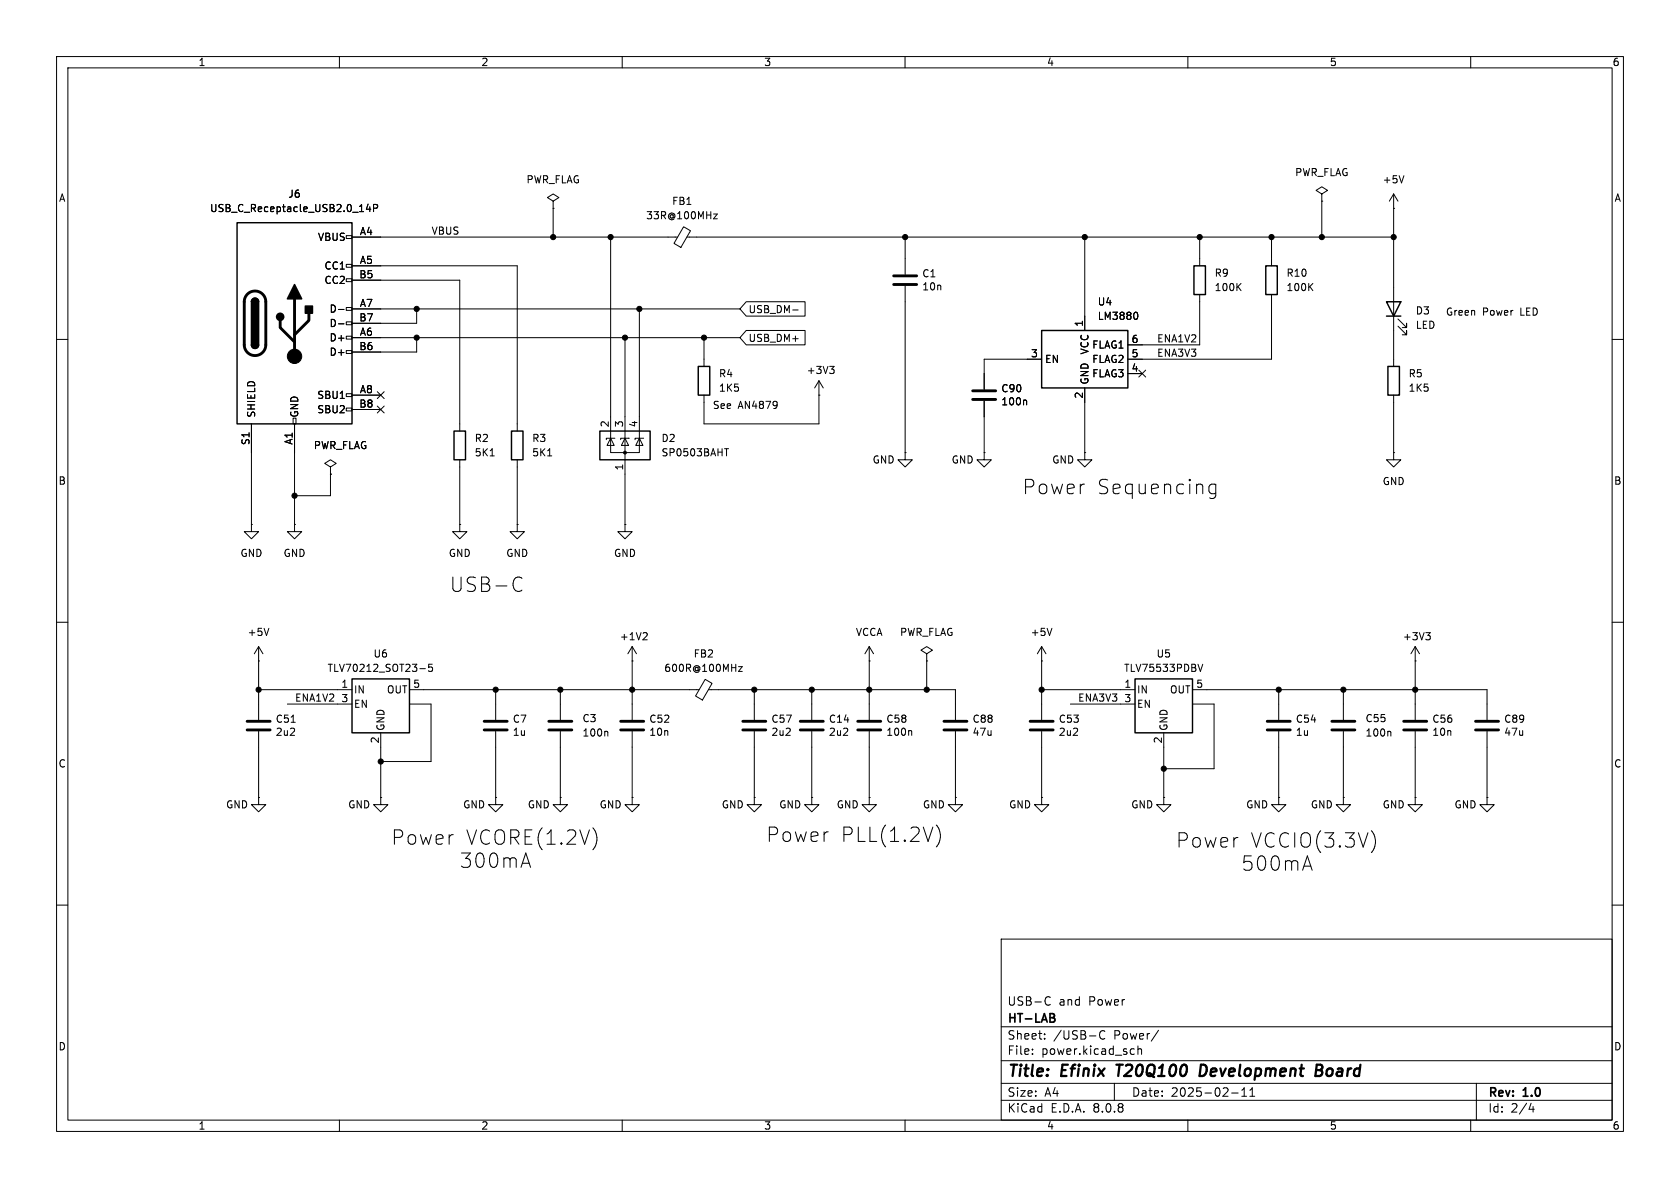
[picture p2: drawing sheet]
<svg xmlns="http://www.w3.org/2000/svg" width="297mm" height="210mm" viewBox="0 0 297 210" stroke-linecap="round" stroke-linejoin="round" font-family="sans-serif">
<g fill="none" stroke="#000" stroke-width=".18">
<path d="M10 10h277v190h-277zM12 12h273v186h-273zM60 10v2M110 10v2M160 10v2M210 10v2M260 10v2M65.1 36.1l-.3 .9h.8M65.4 36.6v.8M66 36.8l.6-.1 .2-.1-.1-.3-.7-.2v1.3M97.8 35.6l1-.7-1-.6-1 .6 1 .7v1.2M97.8 36.8h.1"/>
<path d="M97.8 36.8v5.1M126.1 37.8h.7l-.7 .9h.7M233.7 34.3l1-.6-1-.7-1 .7 1 .6v1.3M233.7 35.6h.1M233.7 35.6v6.3M246.4 36.8h.1M246.4 34.3v30.5M246.4 34.3l-.8 1.3M246.4 34.3l.7 1.3M248.2 31.1l-.4 1.2M59.8 54.7h1M59.8 57.2h1"/>
<path d="M61.2 59.4h1v.5h-1zM61.2 56.9h1v.5h-1zM61.2 54.4h1v.5h-1zM61.2 49.3h1v.5h-1zM61.2 46.7h1v.5h-1zM61.2 41.7h1v.5h-1zM62.2 49.5h19.1v26.7M62.2 47h29.2v29.2M62.2 41.9h57.6M62.2 59.7h68.6M62.2 54.6h68.6M73.7 59.7v2.5h-11.5"/>
<path d="M73.7 54.6v2.6h-11.5M107.9 41.9v35.6M110.5 59.7v33M113 54.6v22.9M120.9 40.1l1.2 .7-1.7 2.9-1.2-.7zM121.4 41.9h125M124.5 59.7v5.1M131.9 53.3h10.4v2.6h-10.4l-1.1-1.3zM131.9 58.4h10.4v2.6h-10.4l-1.1-1.3zM140.1 54.8h1M160 41.9v6.6M160 50.5v29.5"/>
<path d="M191.8 41.9v16.5M200.8 55.2a.79 .79 0 0 1 0 1.3M212.1 41.9v5.1M212.1 52.1v8.9h-12.7M218.9 50.7l.5 .7M219.4 50.1l-.7 .7M224.8 41.9v5.1M224.8 52.1v11.4h-25.4M231.6 50.7l.5 .7M232.1 50.1l-.7 .7M247.1 57.7l1.6 1.5v-.8v.8h-.8M247.1 56.4l1.6 1.5v-.7v.7h-.8"/>
<path d="M10 60h2M44.4 74.9v17.8M51.8 73.9h.5v1h-.5zM52.1 74.9v17.8M61.2 72.1h1v.5h-1zM61.2 69.6h1v.5h-1zM61.2 62h1v.5h-1zM62.2 69.9h5.1M62.2 72.4h5.1M66.7 69.2l1.2 1.3M66.7 71.8l1.2 1.2M67.9 69.2l-1.2 1.3"/>
<path d="M67.9 71.8l-1.2 1.2M107.9 77.5v2.5h5.1v-2.5M107.9 77.5l.7 1.2h-1.3zM108.7 77.5h-1.5v.2M110.5 77.5l.6 1.2h-1.2zM111.3 77.5h-1.6v.2M113 77.5l.7 1.2h-1.3zM113.8 77.5h-1.5v.2M128.1 79.3h.7M144.8 69.9h.1M144.8 67.3v7.6h-20.3v-5M144.8 67.3l-.8 1.3"/>
<path d="M144.8 67.3l.7 1.3M146.7 64.8h.8l-.5 .4M147.2 65.2l.3 .3v.3l-.3 .2M174 70.9v9.1M181.3 70.7l.2 .2v.7M184.1 63.5h-10.1v5.3M191.8 68.6v11.4M199.4 66h2.5M201.3 65.4l1.2 1.2M202.5 65.4l-1.2 1.2M246.4 69.9v10.1M285 60h2"/>
<path d="M44.4 92.7v1.3h1.3l-1.3 1.3-1.2-1.3h1.2M44.4 92.7h.1M52.1 92.7v1.3h1.2l-1.2 1.3-1.3-1.3h1.3M52.1 92.7h.1M58.4 82.6l1-.7-1-.6-1 .6 1 .7v1.2M58.4 83.8h.1M58.4 83.8v3.8h-6.3M81.3 92.7v1.3h1.2l-1.2 1.3-1.3-1.3h1.3M81.3 92.7h.1M81.3 81.3v11.4M86.7 80.6h.7M91.4 92.7v1.3h1.3l-1.3 1.3-1.2-1.3h1.2"/>
<path d="M91.4 92.7h.1M91.4 81.3v11.4M96.8 80.6h.7M110.5 92.7v1.3h1.3l-1.3 1.3-1.3-1.3h1.3M110.5 92.7h.1M160 80v1.3h1.3l-1.3 1.3-1.3-1.3h1.3M160 80h.1M174 80v1.3h1.3l-1.3 1.3-1.3-1.3h1.3M174 80h.1M191.8 80v1.3h1.2l-1.2 1.3-1.3-1.3h1.3M191.8 80h.1M214.9 85.6v2a.69 .69 0 0 1-1.1 .4"/>
<path d="M214.9 85.7l-.7-.1-.5 .5v.7l.3 .4 .2 .1 .7-.1M246.4 80v1.3h1.2l-1.2 1.3-1.3-1.3h1.3M246.4 80h.1M10 110h2M45.7 116.8h.1M45.7 114.3l-.7 1.3M45.7 114.3v13M45.7 114.3l.8 1.3M47.5 111.1l-.4 1.2M74.2 118.2h1M76.4 117.4h-.6l-.1 .6 .2-.1 .5 .1 .1 .1-.1 .5-.2 .1-.5-.1M91.5 102l.8 .3"/>
<path d="M92.3 104.3l-.8 .2M111.8 116.8h.1M111.8 114.3l-.8 1.3M111.8 114.3v13M111.8 114.3l.7 1.3M114.2 111.8l.2 .3v.3l-.8 .7h.8M130.6 117.8h.6l-.6 .9h.6M153.7 116.8h.1M153.7 114.3l-.8 1.3M153.7 114.3v13M153.7 114.3l.7 1.3M163.8 115.6l1-.7-1-.6-1 .6 1 .7v1.2"/>
<path d="M163.8 116.8h.1M163.8 116.8v5.1M184.1 116.8h.1M184.1 114.3v13M184.1 114.3l-.7 1.3M184.1 114.3l.8 1.3M186 111.1l-.5 1.2M211.8 117.4l.4 1.3 .4-1.3M250.2 116.8h.1M250.2 114.3l-.8 1.3M250.2 114.3v13M250.2 114.3l.8 1.3"/>
<path d="M252.1 111.8h.8l-.5 .5M252.6 112.3l.3 .3v.3l-.3 .2M285 110h2M45.7 129.3v11.7M45.7 121.9h16.5M50.8 124.5h11.4M51.5 127.7h.7M67.3 129.5v11.5M72.4 121.9h51.2M72.4 124.5h3.8v10.1h-8.9M87.6 121.9v5.4M87.6 129.3v11.7"/>
<path d="M99.1 121.9v5.4M99.1 129.3v11.7M107.3 129.3l.2 .2v.6M111.8 129.3v11.7M124.7 120.1l1.2 .7-1.7 2.9-1.2-.7zM125.2 121.9h43.7v5.4M133.3 121.9v5.4M133.3 129.3v11.7M143.5 121.9v5.4M143.5 129.3v11.7M153.7 129.3v11.7M161 129.1l.2 .2v.7"/>
<path d="M168.9 129.3v11.7M184.1 121.9h16.6M184.1 129.3v11.7M189.2 124.5h11.5M205.7 129.5v11.5M210.8 121.9h52.1v5.4M210.8 124.5h3.8v11.4h-8.9M226.1 121.9v5.4M226.1 129.3v11.7M237.5 121.9v5.4M237.5 129.3v11.7M245.7 129.3l.2 .2v.6"/>
<path d="M250.2 129.3v11.7M262.9 129.3v11.7M45.7 141v1.2h1.3l-1.3 1.3-1.3-1.3h1.3M45.7 141h.1M67.3 141v1.2h1.3l-1.3 1.3-1.3-1.3h1.3M67.3 141h.1M87.6 141v1.2h1.3l-1.3 1.3-1.2-1.3h1.2M87.6 141h.1M93 150.8l.8 2.5M99.1 141v1.2h1.2l-1.2 1.3-1.3-1.3h1.3M99.1 141h.1M105.4 147.4l.1 .6-.1 1.1"/>
<path d="M111.8 141v1.2h1.2l-1.2 1.3-1.3-1.3h1.3M111.8 141h.1M133.3 141v1.2h1.3l-1.3 1.3-1.2-1.3h1.2M133.3 141h.1M143.5 141v1.2h1.3l-1.3 1.3-1.3-1.3h1.3M143.5 141h.1M153.7 141v1.2h1.2l-1.2 1.3-1.3-1.3h1.3M153.7 141h.1M165.5 145.8a2.91 2.91 0 0 1 0 3.9M168.9 141v1.2h1.3l-1.3 1.3-1.3-1.3h1.3M168.9 141h.1M184.1 141v1.2h1.3l-1.3 1.3-1.2-1.3h1.2"/>
<path d="M184.1 141h.1M205.7 141v1.2h1.3l-1.3 1.3-1.2-1.3h1.2M205.7 141h.1M226.1 141v1.2h1.2l-1.2 1.3-1.3-1.3h1.3M226.1 141h.1M231.1 151.3l.9 2.5M237.5 141v1.2h1.3l-1.3 1.3-1.3-1.3h1.3M237.5 141h.1M242.8 147.3l.1 .3a3 3 0 0 1-.1 2.6M250.2 141v1.2h1.3l-1.3 1.3-1.3-1.3h1.3M250.2 141h.1M262.9 141v1.2h1.3l-1.3 1.3-1.3-1.3h1.3"/>
<path d="M262.9 141h.1M10 160h2M177 166h108v32h-108zM185 176.3l.4-.1 .3 .1M185.7 177.6l-.3 .1-.4-.1M285 160h2M60 198v2M110 198v2M160 198v2M177 194.5h108M177 191.5h108M177 187.5h108"/>
<path d="M177 181.5h108M182.5 186.3v.1M182.5 185.5v.1M184.7 183.6v.1M184.7 182.8v.1M195.3 182.3a.6 .6 0 0 0-.7 0 .6 .6 0 0 0-.2 .8 .56 .56 0 0 0 .3 .5 .56 .56 0 0 0 .6 0M197 191.5v3M200.1 185.4l.4 .1M200.5 186.3l-.4 .1M201.2 185.5l.2-.1 .3 .1 .1 .9M201.2 184.9v1.5M204.8 182.1l-1.3 2"/>
<path d="M210 198v2M217.7 193.2h1.2M219.5 193.8h.9M219.5 192.7l.5-.4v1.5M221 193.8h.8M221 192.7l.4-.4v1.5M260 198v2M261 191.5v6.5M270.7 195l-.4 1.1h.9M271 195.6v1"/>
</g>
<path d="M197.4 188.2h1.1M197.9 188.2l-.2 2M213.1 188.3l-.8-.1-.2 2h.4l.6-.3M232.7 189.2h.6M232.8 188.2h.7a.49 .49 0 0 1 .3 .5 .49 .49 0 0 1-.5 .5l.3 .1a.58 .58 0 0 1-.3 .9h-.8z" fill="none" stroke="#000" stroke-width=".4"/>
<path d="M186.3 180l.2 .2-.2 .4M186.3 179.3v.5" fill="none" stroke="#000" stroke-width=".3"/>
<g fill="none" stroke="#000" stroke-width=".25">
<path d="M41.9 39.4h20.3v35.5h-20.3zM44.4 53.3a.64 .64 0 0 1 .7-.6 .64 .64 0 0 1 .6 .6M184.1 58.4h15.3v10.2h-15.3zM211.1 47h2v5.1h-2zM223.8 47h2v5.1h-2zM245.1 53.3h2.5l-1.2 2.6zM245.1 55.9h2.5M44.4 61a.64 .64 0 0 0 .7 .6 .64 .64 0 0 0 .6-.6M80.3 76.2h2v5.1h-2zM90.4 76.2h2.1v5.1h-2.1zM106 76.2h8.9v5.1h-8.9zM123.4 64.8h2.1v5.1h-2.1z"/>
<path d="M245.4 64.8h2v5.1h-2zM62.2 120h10.2v9.5h-10.2zM200.7 120h10.1v9.5h-10.1z"/>
</g>
<g fill="none" stroke="#000" stroke-width=".51">
<path d="M43.7 52a1.9 1.9 0 0 1 2.1-.4 1.9 1.9 0 0 1 1.2 1.7v7.7a1.91 1.91 0 0 1-1.9 1.9 1.91 1.91 0 0 1-1.9-1.9v-7.8l.2-.6zM49.5 56.6v1.3l2.6 2.6M52.1 52.8v10.2M54.6 55.4v1.2l-2.5 2.6M158 50.3h4.1M158 48.8h4.1M172 70.6h4M172 69.1h4M43.7 129h4.1M43.7 127.5h4.1M85.6 129h4.1M85.6 127.5h4.1"/>
<path d="M97 129h4.1M97 127.5h4.1M109.7 129h4.1M109.7 127.5h4.1M131.3 129h4.1M131.3 127.5h4.1M141.5 129h4M141.5 127.5h4M151.6 129h4.1M151.6 127.5h4.1M166.9 129h4M166.9 127.5h4"/>
<path d="M182.1 129h4.1M182.1 127.5h4.1M224 129h4.1M224 127.5h4.1M235.5 129h4M235.5 127.5h4M248.2 129h4M248.2 127.5h4M260.9 129h4M260.9 127.5h4"/>
</g>
<g fill="#000" stroke="#000" stroke-width=".25">
<path d="M44.6 52.9a.64 .64 0 0 1 .7-.1 .64 .64 0 0 1 .4 .5h-1.3zM52.1 50.3l1.2 2.5h-2.5zM54 54.1h1.2v1.3h-1.2zM44.4 61h1.3a.64 .64 0 0 1-.6 .6 .64 .64 0 0 1-.7-.6zM44.4 53.3h1.3v7.7h-1.3z"/>
<circle cx="49.5" cy="56" r=".63"/>
</g>
<g fill="#000" stroke="#000" stroke-width=".18">
<circle cx="73.7" cy="54.6" r=".46"/>
<circle cx="73.7" cy="59.7" r=".46"/>
<circle cx="97.8" cy="41.9" r=".46"/>
<circle cx="107.9" cy="41.9" r=".46"/>
<circle cx="110.5" cy="59.7" r=".46"/>
<circle cx="113" cy="54.6" r=".46"/>
<circle cx="124.5" cy="59.7" r=".46"/>
<circle cx="160" cy="41.9" r=".46"/>
<circle cx="191.8" cy="41.9" r=".46"/>
<circle cx="212.1" cy="41.9" r=".46"/>
<circle cx="224.8" cy="41.9" r=".46"/>
<circle cx="233.7" cy="41.9" r=".46"/>
<circle cx="246.4" cy="41.9" r=".46"/>
<circle cx="52.1" cy="63" r="1.27"/>
<circle cx="52.1" cy="87.6" r=".46"/>
<circle cx="110.5" cy="80" r=".25"/>
<circle cx="45.7" cy="121.9" r=".46"/>
<circle cx="67.3" cy="134.6" r=".46"/>
<circle cx="87.6" cy="121.9" r=".46"/>
<circle cx="99.1" cy="121.9" r=".46"/>
<circle cx="111.8" cy="121.9" r=".46"/>
<circle cx="133.3" cy="121.9" r=".46"/>
<circle cx="143.5" cy="121.9" r=".46"/>
<circle cx="153.7" cy="121.9" r=".46"/>
<circle cx="163.8" cy="121.9" r=".46"/>
<circle cx="184.1" cy="121.9" r=".46"/>
<circle cx="205.7" cy="135.9" r=".46"/>
<circle cx="226.1" cy="121.9" r=".46"/>
<circle cx="237.5" cy="121.9" r=".46"/>
<circle cx="250.2" cy="121.9" r=".46"/>
</g>
<g font-size="3.5">
<text x="180.7" y="87.6">Power</text>
<text x="193.9" y="87.6">Sequencing</text>
<text x="79.5" y="104.9">USB-C</text>
<text x="69.1" y="149.6">Power</text>
<text x="82.3" y="149.6">VCORE(1.2V)</text>
<text x="135.4" y="149.1">Power</text>
<text x="148.6" y="149.1">PLL(1.2V)</text>
<text x="81.2" y="153.7">300mA</text>
<text x="207.9" y="150.1">Power</text>
<text x="219.4" y="154.2">500mA</text>
<text x="221" y="150.1">VCCIO(3.3V)</text>
</g>
<g font-size="2.8">
<text x="178" y="190.9">Title:</text>
<text x="187.7" y="190.9">Efinix</text>
<text x="198.3" y="190.9">T20Q100</text>
<text x="213.7" y="190.9">Development</text>
<text x="235" y="190.9">Board</text>
</g>
<g font-size="2.1">
<text x="178" y="178">USB-C</text>
<text x="187.2" y="178">and</text>
<text x="192.5" y="178">Power</text>
<text x="178" y="184">Sheet:</text>
<text x="178" y="181.2">HT-LAB</text>
<text x="186.2" y="184">/USB-C</text>
<text x="197" y="184">Power/</text>
<text x="178" y="186.7">File:</text>
<text x="184.1" y="186.7">power.kicad_sch</text>
<text x="178" y="196.9">KiCad</text>
<text x="178" y="194.1">Size:</text>
<text x="184.7" y="194.1">A4</text>
<text x="185.7" y="196.9">E.D.A.</text>
<text x="193.3" y="196.9">8.0.8</text>
<text x="200" y="194.1">Date:</text>
<text x="207" y="194.1">2025-02-11</text>
<text x="263" y="194.3">Rev:</text>
<text x="263" y="196.9">Id:</text>
<text x="267.1" y="196.9">2/4</text>
<text x="269.4" y="194.3">1.0</text>
</g>
<g font-size="1.8">
<text x="35" y="11.9">1</text>
<text x="85" y="11.9">2</text>
<text x="135" y="11.9">3</text>
<text x="185" y="11.9">4</text>
<text x="235" y="11.9">5</text>
<text x="285" y="11.9">6</text>
<text x="10.3" y="35.9">A</text>
<text x="50.9" y="35.2">J6</text>
<text x="93" y="32.6">PWR_FLAG</text>
<text x="228.9" y="31.3">PWR_FLAG</text>
<text x="244.3" y="32.6">+5V</text>
<text x="285.3" y="35.9">A</text>
<text x="37" y="37.7">USB_C_Receptacle_USB2.0_14P</text>
<text x="63.5" y="41.7">A4</text>
<text x="76.2" y="41.6">VBUS</text>
<text x="114.1" y="39">33R@100MHz</text>
<text x="118.7" y="36.4">FB1</text>
<text x="56.1" y="42.8">VBUS</text>
<text x="57.3" y="47.9">CC1</text>
<text x="63.5" y="46.7">A5</text>
<text x="57.3" y="50.4">CC2</text>
<text x="63.4" y="49.3">B5</text>
<text x="163" y="49.2">C1</text>
<text x="163" y="51.5">10n</text>
<text x="214.6" y="49.1">R9</text>
<text x="214.6" y="51.7">100K</text>
<text x="227.3" y="51.7">100K</text>
<text x="227.3" y="49.1">R10</text>
<text x="58.2" y="55.5">D-</text>
<text x="58.2" y="58">D-</text>
<text x="63.4" y="56.9">B7</text>
<text x="63.5" y="59.4">A6</text>
<text x="63.5" y="54.4">A7</text>
<text x="132.2" y="55.6">USB_DM-</text>
<text x="191.5" y="57.9" transform="rotate(-90 191.5 57.9)">1</text>
<text x="194" y="56.7">LM3880</text>
<text x="194" y="54.2">U4</text>
<text x="250.2" y="55.8">D3</text>
<text x="250.2" y="58.3">LED</text>
<text x="255.5" y="55.9">Green</text>
<text x="262.1" y="55.9">Power</text>
<text x="268.9" y="55.9">LED</text>
<text x="58.2" y="60.6">D+</text>
<text x="58.2" y="63.1">D+</text>
<text x="63.4" y="62">B6</text>
<text x="132.2" y="60.6">USB_DM+</text>
<text x="182.2" y="63.2">3</text>
<text x="184.7" y="64.4">EN</text>
<text x="192.6" y="62.8" transform="rotate(-90 192.6 62.8)">VCC</text>
<text x="193" y="64.4">FLAG2</text>
<text x="193" y="61.8">FLAG1</text>
<text x="200" y="65.8">4</text>
<text x="200" y="63.2">5</text>
<text x="200" y="60.7">6</text>
<text x="204.5" y="60.6">ENA1V2</text>
<text x="204.5" y="63.2">ENA3V3</text>
<text x="56" y="70.7">SBU1</text>
<text x="63.5" y="69.6">A8</text>
<text x="127" y="66.9">R4</text>
<text x="127" y="69.4">1K5</text>
<text x="142.5" y="66.3">+3V3</text>
<text x="176.9" y="71.9">100n</text>
<text x="176.9" y="69.5">C90</text>
<text x="191.5" y="70.6" transform="rotate(-90 191.5 70.6)">2</text>
<text x="192.6" y="68.1" transform="rotate(-90 192.6 68.1)">GND</text>
<text x="193" y="66.9">FLAG3</text>
<text x="248.9" y="66.9">R5</text>
<text x="248.9" y="69.4">1K5</text>
<text x="45.3" y="73.9" transform="rotate(-90 45.3 73.9)">SHIELD</text>
<text x="52.9" y="73.9" transform="rotate(-90 52.9 73.9)">GND</text>
<text x="56" y="73.3">SBU2</text>
<text x="63.4" y="72.1">B8</text>
<text x="107.7" y="75.6" transform="rotate(-90 107.7 75.6)">2</text>
<text x="110.2" y="75.6" transform="rotate(-90 110.2 75.6)">3</text>
<text x="112.8" y="75.6" transform="rotate(-90 112.8 75.6)">4</text>
<text x="125.9" y="72.5">See</text>
<text x="130.5" y="72.5">AN4879</text>
<text x="44.2" y="78.8" transform="rotate(-90 44.2 78.8)">S1</text>
<text x="51.8" y="78.7" transform="rotate(-90 51.8 78.7)">A1</text>
<text x="55.4" y="79.6">PWR_FLAG</text>
<text x="83.8" y="78.3">R2</text>
<text x="83.8" y="80.9">5K1</text>
<text x="94" y="78.3">R3</text>
<text x="94" y="80.9">5K1</text>
<text x="110.2" y="83.3" transform="rotate(-90 110.2 83.3)">1</text>
<text x="116.8" y="78.3">D2</text>
<text x="116.8" y="80.9">SP0503BAHT</text>
<text x="154.2" y="82.1">GND</text>
<text x="168.1" y="82.1">GND</text>
<text x="185.9" y="82.1">GND</text>
<text x="10.3" y="85.9">B</text>
<text x="244.3" y="86">GND</text>
<text x="285.3" y="85.9">B</text>
<text x="42.4" y="98.7">GND</text>
<text x="50" y="98.7">GND</text>
<text x="79.2" y="98.7">GND</text>
<text x="89.4" y="98.7">GND</text>
<text x="108.5" y="98.7">GND</text>
<text x="43.7" y="112.6">+5V</text>
<text x="109.5" y="113.4">+1V2</text>
<text x="151.2" y="112.6">VCCA</text>
<text x="159" y="112.6">PWR_FLAG</text>
<text x="182.1" y="112.6">+5V</text>
<text x="247.9" y="113.4">+3V3</text>
<text x="57.8" y="119">TLV70212_SOT23-5</text>
<text x="65.9" y="116.4">U6</text>
<text x="117.3" y="119">600R@100MHz</text>
<text x="122.5" y="116.4">FB2</text>
<text x="198.6" y="119">TLV75533PDBV</text>
<text x="204.4" y="116.4">U5</text>
<text x="52.1" y="124.1">ENA1V2</text>
<text x="60.3" y="121.7">1</text>
<text x="60.3" y="124.2">3</text>
<text x="62.5" y="122.8">IN</text>
<text x="62.5" y="125.3">EN</text>
<text x="68.3" y="122.8">OUT</text>
<text x="73" y="121.7">5</text>
<text x="190.5" y="124.1">ENA3V3</text>
<text x="198.7" y="121.7">1</text>
<text x="198.7" y="124.2">3</text>
<text x="200.9" y="122.8">IN</text>
<text x="200.9" y="125.3">EN</text>
<text x="206.7" y="122.8">OUT</text>
<text x="211.4" y="121.7">5</text>
<text x="48.7" y="128">C51</text>
<text x="48.7" y="130.3">2u2</text>
<text x="67.1" y="131.5" transform="rotate(-90 67.1 131.5)">2</text>
<text x="68.2" y="129.3" transform="rotate(-90 68.2 129.3)">GND</text>
<text x="90.6" y="128">C7</text>
<text x="90.6" y="130.3">1u</text>
<text x="102.9" y="127.9">C3</text>
<text x="102.9" y="130.4">100n</text>
<text x="114.7" y="128">C52</text>
<text x="114.7" y="130.3">10n</text>
<text x="136.3" y="128">C57</text>
<text x="136.3" y="130.3">2u2</text>
<text x="146.4" y="128">C14</text>
<text x="146.4" y="130.3">2u2</text>
<text x="156.6" y="130.3">100n</text>
<text x="156.6" y="128">C58</text>
<text x="171.8" y="128">C88</text>
<text x="171.8" y="130.3">47u</text>
<text x="187.1" y="128">C53</text>
<text x="187.1" y="130.3">2u2</text>
<text x="205.5" y="131.5" transform="rotate(-90 205.5 131.5)">2</text>
<text x="206.6" y="129.3" transform="rotate(-90 206.6 129.3)">GND</text>
<text x="229" y="130.3">1u</text>
<text x="229" y="128">C54</text>
<text x="241.3" y="130.4">100n</text>
<text x="241.3" y="127.9">C55</text>
<text x="253.1" y="128">C56</text>
<text x="253.1" y="130.3">10n</text>
<text x="265.8" y="128">C89</text>
<text x="265.8" y="130.3">47u</text>
<text x="10.3" y="135.9">C</text>
<text x="285.3" y="135.9">C</text>
<text x="39.9" y="143.1">GND</text>
<text x="61.5" y="143.1">GND</text>
<text x="81.8" y="143.1">GND</text>
<text x="93.2" y="143.1">GND</text>
<text x="105.9" y="143.1">GND</text>
<text x="127.5" y="143.1">GND</text>
<text x="137.7" y="143.1">GND</text>
<text x="147.8" y="143.1">GND</text>
<text x="163.1" y="143.1">GND</text>
<text x="178.3" y="143.1">GND</text>
<text x="199.9" y="143.1">GND</text>
<text x="220.2" y="143.1">GND</text>
<text x="231.6" y="143.1">GND</text>
<text x="244.3" y="143.1">GND</text>
<text x="257" y="143.1">GND</text>
<text x="10.3" y="185.9">D</text>
<text x="285.3" y="185.9">D</text>
<text x="35" y="199.9">1</text>
<text x="85" y="199.9">2</text>
<text x="135" y="199.9">3</text>
<text x="185" y="199.9">4</text>
<text x="235" y="199.9">5</text>
<text x="285" y="199.9">6</text>
</g>
</svg>
